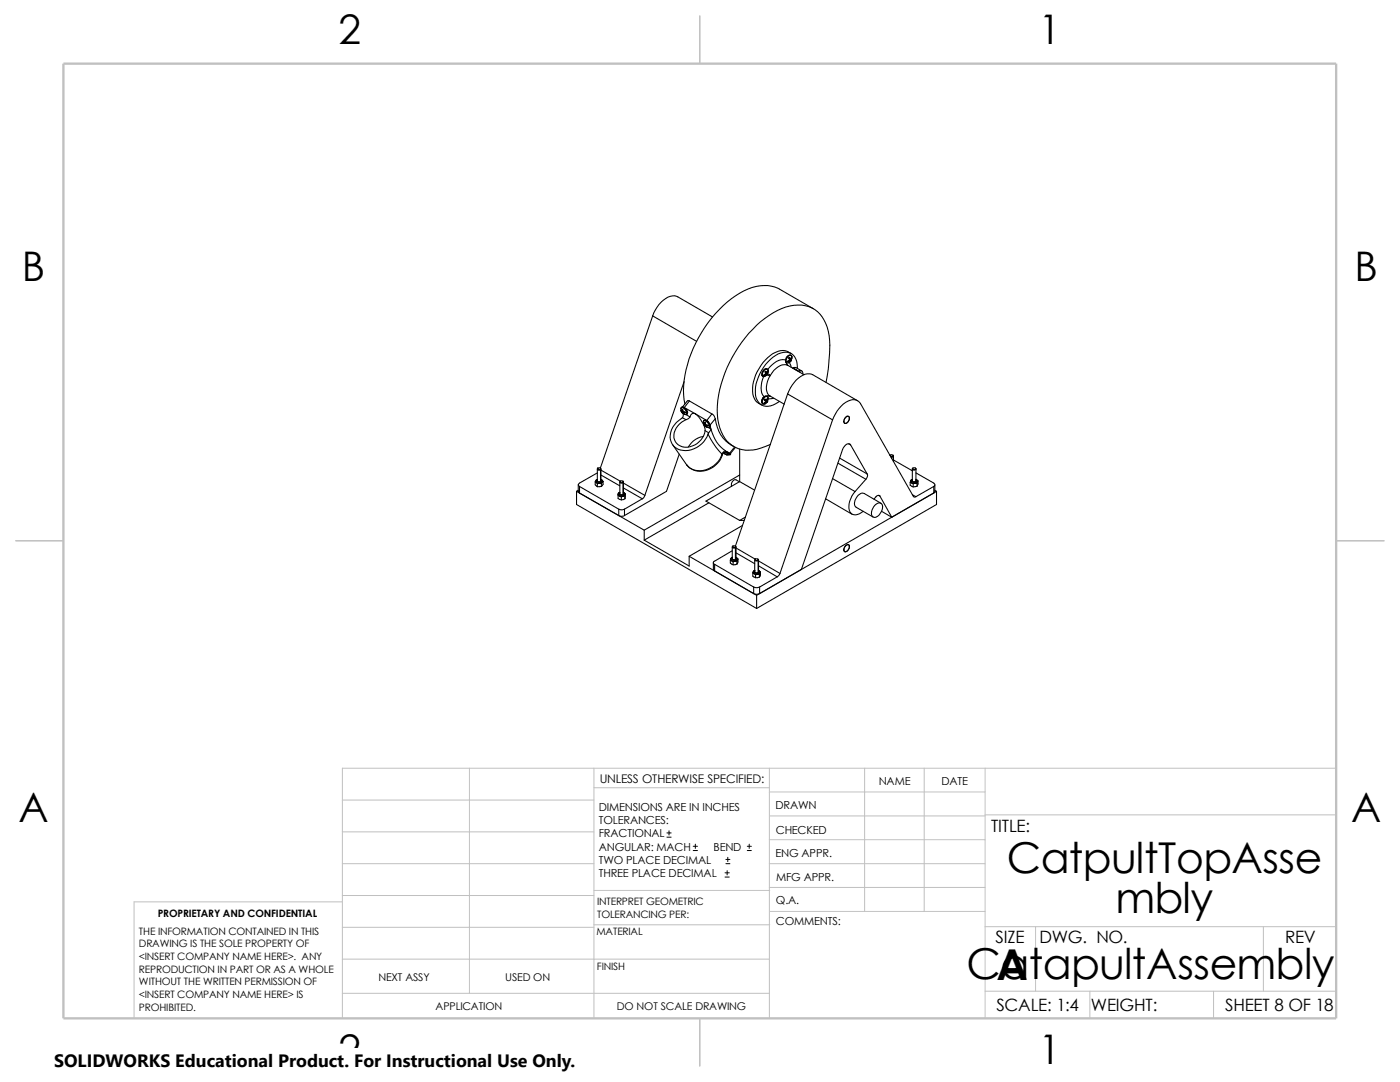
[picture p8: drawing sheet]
<svg xmlns="http://www.w3.org/2000/svg" width="279mm" height="216mm" viewBox="0 0 279 216" stroke-linecap="round" stroke-linejoin="round" font-family="sans-serif">
<g fill="none" stroke="#c0c0c0" stroke-width=".2">
<path d="M68.3 159.6h50.2M93.7 153.3v44.9M118.5 157.2h35M118.5 153.3v49.9M153.5 158h43.1M153.5 153.3v49.9M172.6 153.3v28.6M184.4 153.3v28.6M196.6 153.3v49.9M266.7 153.3h-198.4v49.9M68.3 180h-41.5v23.2M68.3 172.3h50.2"/>
<path d="M68.3 166h50.2M68.3 178.7h50.2M118.5 177.7h35.1M153.5 177.1h43.1M153.5 172.3h43.1M153.5 162.8h43.1M153.5 167.6h43.1M196.6 162.6h70.1M68.3 191.4h85.2M68.3 185h50.2M68.3 198.2h85.2M118.5 184.5h35.1"/>
<path d="M153.6 181.9h43M196.6 184.9h70.1M196.6 197.8h70.1M206.7 184.9v12.9M217.5 197.8v5.4M242.2 197.8v5.4M252.1 184.9v12.9"/>
</g>
<path d="M139.7 3.2v9.5M3.1 107.9h9.6M266.7 107.9h9.5M139.7 203.2v9.5" fill="none" stroke="#c0c0c0" stroke-width=".21"/>
<path d="M12.7 12.7h254v190.5h-254z" fill="none" stroke="#c0c0c0" stroke-width=".47"/>
<g fill="none" stroke="#000" stroke-width=".21">
<path d="M130.3 63a5.7 5.7 0 0 1 3.9-3.9l.4-.1 .7 .2 6.9 4M130.3 63l8.7 5.1M130.3 63l-10.5 30.4M136.5 76.2l-7.8 22.6M152.1 74.9l.2 .2-.2-.2M152.1 74.9h.1M152.1 74.9l.1 .1M152.2 79.5l-.2 .6 .2 .4M152.2 79.5l.3-.4 .5-.1-.4 .1-.4 .4M152.2 79.5h.1M152.2 79.5l-.1 .3a.56 .56 0 0 0 .1 .7M152.3 79.5l-.2 .6 .1 .5"/>
<path d="M152.3 79.5h.1M152.4 79.5l.2 .3M152.4 79.5l-.2 .3a.53 .53 0 0 0 .3 .8l.6-.4M152.4 75.1a3.9 3.9 0 0 0 .1 4.1M152.5 74.9l-.3 .1M152.6 79.8l.2 .2M152.6 79.8l.1-.1 .2 .1M152.7 79.7l.2 .1M152.7 74.2l.2-.1 .1 .2M152.7 74.2l.3 .1M152.7 74.7l.1 .1M152.7 74.2a.38 .38 0 0 1-.2 .6v.1"/>
<path d="M152.8 79.8h.1M152.8 79.8l.4 .1M152.8 74.6l.3 .2M152.8 74.3l.3 .2M152.8 74.6h.1M152.8 74.5l.3 .1M152.8 79.8l.1 .1M152.8 79.8l.4 .2M152.8 74.8l-.3 .1M152.8 74.6v.1M152.9 74.3l.3 .1M152.9 74.8h-.1"/>
<path d="M152.9 79.9l-.1 .2M152.9 79.9l.3 .2M152.9 74.8l-.2-.2 .3 .2M152.9 74.8h.1M153 74.8v.1v-.1M153 74.8h.1M153 74.8l-.4 .3-.4-.1M153 74.3h.1M153 79.1h.1M153 79h.6M153 79.8h.2M153.1 74.8h-.1"/>
<path d="M153.1 79.1l.2 .3M153.1 79.1a.7 .7 0 0 0-.8 .4M153.1 74.8l.5 .3M153.1 73.6a.95 .95 0 0 0-1 1.3M153.1 74.5v.1M153.1 79.5h.1M153.1 74.6v.2M153.2 74.4l-.1 .1M153.2 79.9v.1M153.2 79.8v.1M153.2 74.5l.6 .4M153.2 74.1l.1 .1"/>
<path d="M153.3 73.8h.1M153.2 79.5v.3M153.2 73.8v-.1a1.05 1.05 0 0 0-1.1 1.2M153.2 74.1l-.2 .2M153.2 79.5l-.1 .3h-.2M153.3 79.5l-.2 .7M153.3 73.8v.2M153.3 74l-.1 .5-.2 .4M153.3 74.2l-.1 .2M153.3 73.8l-.1-.1a.96 .96 0 0 0-1 1.3M153.3 73.8l-.1 .3M153.3 79.5l-.1-.3a.55 .55 0 0 0-.8 .3"/>
<path d="M153.6 79l2.9 1.6M153.6 75.1a3.5 3.5 0 0 0-.2 3.7l.2 .2M153.7 79.1h-.6M153.8 74.9l-.2 .2M154.4 79.5l-1.1 .1M156.8 71.8a3.4 3.4 0 0 0-3.2 1.5l-.4 .4M156.8 72.2h.1M156.8 72.2l.2 .1M156.9 72.2h.1M156.9 72.2l.3 .2h.2M156.9 72.3l.3 .6M157 72.4l.3 .5"/>
<path d="M157.2 72.9a2.75 2.75 0 0 0-3.1 1.5l-.3 .5M157.2 72.9l3.2 1.9M157.2 78.6l9 5.2M157.2 78.6l-10.4 30.4M157.2 78.6a5.8 5.8 0 0 1 3.9-4l1.1 .2 9 5.2M157.2 72.1l-.3 .1M157.4 72l.2 .1M157.4 71.4l.3 .1M157.4 71.5l.4 .1M157.5 71.9l.1 .1M157.5 71.9l.2 .2M157.5 71.9l-.3 .2"/>
<path d="M157.5 72.3l.4 1M157.6 71.9h-.1M157.6 71.9l.2 .2M157.6 71.5l-.1 .1 .4 .2M157.6 71.8v.1M157.6 71.8l.3 .1M157.6 72.1h-.4M157.6 71.5l.3 .2M157.6 72l.1 .1M157.6 72v.1M157.7 72.2l-.3 .2M157.7 72.1h.1"/>
<path d="M157.7 72.1v.1M157.7 71.5l.1 .1M157.7 71.5l-.1-.2-.2 .2 .2 .2-.1 .2M157.8 72.1l-.1 .1M157.8 72.1h.1M157.9 71.9l-.1 .2M157.9 70.9a.95 .95 0 0 0-1.1 1.3M157.9 71.8v.1M157.9 70.5a3.1 3.1 0 0 0-3.7 .1 9 9 0 0 0-4 8l.2 .5a2.5 2.5 0 0 0 1.6 1.7M157.9 71.4l.1 .1M157.9 71.7v.1M158 71.1a.6 .6 0 0 0-.6-.2 .6 .6 0 0 0-.4 .6l-.2 .7"/>
<path d="M158 71.4l-.2 .2M158 71.1h.1M158 71.4v.1M158 71.5l-.1 .2M158 71.1v.3M158 71.1l-.1 .8-.5 .5M158 71.1a.6 .6 0 0 0-.6-.1 .6 .6 0 0 0-.4 .5l-.1 .7M158.2 73.4h.1M158.2 73.4l1.2 .7M158.3 73.4h.6l1.1 .6M158.3 73.4l1.1 .7M158.3 73.4h-.1"/>
<path d="M159.1 73.5a2.97 2.97 0 0 0-1.5-3.1 4.2 4.2 0 0 0-4.3 1.8 8.4 8.4 0 0 0-2.4 7.3 2.45 2.45 0 0 0 3.9 1.1l.7-.5M159.6 74l.1 .3M159.6 74a.51 .51 0 0 1 .5 .1 .51 .51 0 0 1 .1 .5M159.6 74l-.2 .1M162.3 61.6l-6.7-3.9a7.9 7.9 0 0 0-8 .8 24.9 24.9 0 0 0-11.2 19.4l.3 2.7M164.8 76.3a28.5 28.5 0 0 0 .5-10.2 6.1 6.1 0 0 0-5.3-5.2 11.8 11.8 0 0 0-8.2 3.2 25.4 25.4 0 0 0-8.7 17.7 8.3 8.3 0 0 0 3 7.1 6.6 6.6 0 0 0 6.6 .2l1.1-.5M115.1 98v2.7l35.9 20.7M115.1 98l13.5 7.8M115.4 96.7v1.3l.3 .4M115.4 97.8l-.3 .2M115.7 97.1l7.8 4.5M115.7 98.4l7.8 4.5"/>
<path d="M115.7 97.1v1.3M118.8 96.1v.6l.4 .4M118.8 96.1l.2 .2M118.9 96.1l.1 .2M118.9 96.1l.3 .3h.7M118.9 96.1l.3-.4-.2 .1 .1 .3 .7 .1M118.9 96l-.1 .1M119 96.3l.6 .1M119 96.3l.2 .2M119.2 95.9v-.1a.37 .37 0 0 0 .4 .3 .37 .37 0 0 0 .3-.3l.1 .1M119.2 95.6l-.3 .5M119.2 94.4l-3.5 2a.35 .35 0 0 0-.3 .3 .35 .35 0 0 0 .3 .4"/>
<path d="M119.2 93.6v2.3M119.2 96.5v.6M119.3 93.4l-.1 .2 .1 .2 .5-.1M119.3 93.4h.1M119.3 93.4h.5l.1 .1-.1 .1M119.3 93.4v.2l.2 .1 .3-.1M119.6 96.4l-.4 .1M119.6 96.4l.4 .1M119.8 93.4l.1 .2-.1 .1M119.8 93.6v.1M119.8 93.7v2.4M119.8 96.2l.2 .2"/>
<path d="M119.8 96.2l.1 .2M119.9 95.7l.4 .4M119.9 95.7l.3 .4M119.9 95.7l.2 .3-.3 .2M119.9 93.6v2.3M119.9 93.8l3.9 2.2M119.9 94.8l3.8 2.1M120 96.4h-.4M120 97.1h-.8M120 96.5v.6M120.2 96.2l-.2 .2M120.2 96.2l-.2 .3"/>
<path d="M120.2 95.9l.2 .2M120.3 96.1l-.1 .1M120.3 96.1l-.4 .3M120.4 96.1v.5l-.4 .5M120.4 96.1l-.2 .1M123.4 98.6l.3 .4M123.4 98.6v.9l.6 .2M123.4 98.9l.3 .1M123.4 98.6v.1a.9 .9 0 0 0 1.2 .1M123.5 98.4l-.1 .2M123.5 98.3l-.1 .3M123.5 98.3h.1"/>
<path d="M123.6 98.3l-.1 .3 .3 .2 .7-.1M123.7 98.5v-.1a.37 .37 0 0 0 .4 .3 .37 .37 0 0 0 .3-.3l.1 .1M123.7 99l.3 .1M123.7 99h.7M123.7 98.3h-.2M123.7 96.2v2.3M123.7 98.3h-.1M123.8 96h.1M123.8 96l-.1 .3 .2 .1 .4-.1M123.8 96v.3h.5M123.8 96h.5v.3M124 99.1v.6"/>
<path d="M124.3 96l.1 .1-.1 .2M124.3 96.3h.1M124.3 96.3v2.4M124.4 99l-.4 .1M124.4 98.3l.4 .3M124.4 98.3l.2 .2-.1 .2M124.4 96.2v2.3M124.4 96.4l4.3 2.4M124.4 97.4l3.8 2.1M124.5 98.7l.1 .2M124.5 98.7l.1 .1M124.5 98.4v.3"/>
<path d="M124.6 98.9l.2-.2-.1 .2-.3 .1M124.6 98.9l-.2 .1M124.7 98.4v1.1M124.7 99.5l-.7 .2M124.7 98.8h-.1M124.8 99.4l-.1 .1M128.2 99.5l-3.6 2.1M128.7 98.8l-.3 .6-.2 .1M134.2 88.7l2.9 4.1M135.6 90.6l-2.6 7.4-8.4 4.9M135.9 81.5v.5M135.9 81.5l.1-.2 .4 .1 .6 .9"/>
<path d="M135.9 81.5h.1M135.9 82h.1M135.9 82l.3 .4 .6 .3M136 81.3l-.1 .2M136 82h.1M136 81.3h.2l.5 .2 .4 .8M136 82l.1 .2M136.1 81.3a1.06 1.06 0 0 1 1 1.3M136.1 81.3l.2-.1 .4 .3 .5 .7M136.1 81.3h-.1M136.1 82v-.3h.2a.32 .32 0 0 0 0 .4 .32 .32 0 0 0 .4 .1v.1M136.1 82h.1"/>
<path d="M136.1 82.2v.1M136.1 82.3l.1 .1M136.2 83.4a4.2 4.2 0 0 0-2.2 4.9 3.3 3.3 0 0 0 4.5 1.2l1.1-.6a4.5 4.5 0 0 0 1.7-2.3M136.2 83.4l.7 .3M136.2 82.4l.2 .1M136.3 82.4l.1 .5-.2 .5M136.3 81.9l-.2 .1M136.3 82.1l-.2 .1M136.3 82.2l-.2 .1M136.4 81.2l.2 .1M136.4 82.4l.1 .2-.1-.1M136.4 82.5h.1"/>
<path d="M136.5 82.2l-.3 .2M136.6 81.3l2.2 1.3M136.6 82.2l-.2 .2M136.7 82.3l-.3 .1M136.9 82.7l.8 .5M136.9 83.7a3.5 3.5 0 0 0-2.3 4.1 2.72 2.72 0 0 0 4.1 1l1.2-1 .6-.9 .2-1M137 82.3h-.3M137 82.3v.3l-.2 .1M137 82.3h.1M137.1 82.6l-.4 .1M137.1 82.3v.3M137.1 82.6h.1"/>
<path d="M137.2 82.2l-.1 .4M137.2 82.1v.1M137.2 80l-1 1.2M137.2 82.2l-.1 .1M137.2 80h.4M137.6 80l-1 1.3M137.6 80l4.5 2.6M137.7 83.2l-.3 .3-.5 .2M138.8 82.6l-.6-.1-.3 .3-.2 .4M138.8 82.6l.9 .9 .7 1.3M138.8 82.6l2.3 1.3M140.4 84.1v.4"/>
<path d="M140.4 84.1l.1-.2 .4 .1 .7 .9M140.4 84.1h.1M140.4 87.1a4.2 4.2 0 0 0-3 2.1M140.4 84.5l.1 .1M140.4 84.5h.1M140.4 84.8l.3 1.1M140.4 84.5l.2 .1M140.4 84.8h.2M140.5 83.9l-.1 .2M140.5 84.6l.3 .5 .5 .2M140.5 83.9l.6 .3 .5 .7M140.5 84.6l.1 .2"/>
<path d="M140.5 84.6h.1M140.5 83.9h.1M140.5 83.9a1.06 1.06 0 0 1 1.2 .9M140.5 83.9l.3-.1 .4 .3 .4 .7M140.6 84.5v.1M140.6 84.8v.1M140.6 84.5l.1-.2 .1 .3M140.6 84.9l.1 .1M140.7 85l.1 .1M140.7 85.9l.7 .5M140.8 84.6v.2M140.8 84.5h-.2"/>
<path d="M140.8 84.5l-.2 .1M140.8 84.6l-.2 .2M140.8 84.8l-.2 .1M140.8 84.8l.4 .1M140.9 85l.1 .2-.2-.1M140.9 85h.1M140.9 84.8l-.2 .2M140.9 85.1h-.1M141.1 83.9l.6 .9M141.1 84.8l-.2 .2M141.2 85.3h.4M141.2 84.9l-.3 .1"/>
<path d="M141.3 86.6l1.6 2.7 1.2 1.3M141.4 85.3l.5 .3M141.4 86.4l-.1 .2M141.6 84.9h.1M141.6 84.9l-.1 .3-.2 .1M141.6 84.9h-.4M141.6 84.9v.4M141.6 85.2v.1M141.6 84.8v.4M141.6 84.8v.1M141.7 84.8h-.1M141.7 84.8l-.1 .4"/>
<path d="M141.7 84.8l.2 .8M141.9 85.6l-.5 .8M141.9 85.6a7.3 7.3 0 0 0 2.9 4.4M142.1 82.6l.4 .3 .2 .7M142.1 82.6l-1 1.3M142.7 83.6a6.8 6.8 0 0 0 3.7 5.5M142.7 83.6l-1 1.2M144.1 90.6a4.6 4.6 0 0 1-6.4 2.8l-.6-.6M144.1 90.6l.1 .1M144.2 90.7a4.5 4.5 0 0 1-6.7 2.6l-.4-.5M144.4 90.3l.2 .2M144.6 90.5l-.2-.2 .5 .4"/>
<path d="M144.7 90.5h-.1M144.7 90.2l.7 .4M144.8 90.2l.6 .3M144.8 90l-.4 .2-.3 .4M144.8 90l.5 .3M144.9 90.2l.6 .3M144.9 90.7h.1M145 90.7h.1M145 90.8h.1M145.1 90.6l-.2 .1M145.1 90.6l-.1 .2M145.1 90.6l.1 .1"/>
<path d="M145.2 90.7l-.2 .1M145.3 90.3l-.7-.1-.4 .5M145.3 90.3l.3 .1M145.4 90.6l.3 .1M145.4 90.6l-.2 .1M145.4 90.5l.4 .1M145.4 90.5v.1M145.5 90.3v.2M145.5 90.5l.3 .1M145.5 90.5h-.1M145.6 90.4l.2 .1M145.7 90.7l-.7 .1"/>
<path d="M145.8 90.5v.1M145.8 90.7h-.1M146.6 89.2l-1 1.2M146.8 89.3l-1 1.2M147.6 96.1l-.7-.3a.9 .9 0 0 0-.9 1.2M147.6 96.1l3 1.7M147.6 89.6v6.5M147.6 96.1l-6.7 3.9 6.7 3.8M147.6 94.8l-19 11M152.2 80.5v.1M152.2 80.6h.5M152.5 80.4l.1 .1"/>
<path d="M152.5 80.4h.1M152.6 80.4v.1M152.6 80.4h.1M152.7 80.2l.2 .1M152.8 80.1l.2 .1M152.8 80v.1M152.8 80.1l-.3 .3M152.9 80.3l-.3 .2M153 80.2h.1M153 80.2l-.1 .1M153.1 80.2h.1M153.1 80.2h-.1"/>
<path d="M153.2 80v.1M153.2 80.1l-.1 .1M164.8 99.5l5.3 3.1M166.2 95.5l4.4 2.6M166.2 83.8l-10.5 30.6M166.2 83.8a6.1 6.1 0 0 1 3.9-4 1.63 1.63 0 0 1 1.6 .8l10.6 18.5 .1 .1 .4-.1M167.2 92.4l5.6 3.2M167.6 91.4l5.5 3.2M168.7 83.4a.46 .46 0 0 1 .8-.2 .99 .99 0 0 1-1 1.3l-.1-.4zM168.9 83.2a.4 .4 0 0 1 .6 0 .99 .99 0 0 1-1 1.3l-.1-.6zM169.4 88.6l.4 .2M169.8 88.8l3.3 5.8"/>
<path d="M169.8 88.8a.77 .77 0 0 0-1.3 .3l-.4 .6-8.2 23.9-8.3 4.8M170.6 98.1a4.2 4.2 0 0 0-1 4.1 1.64 1.64 0 0 0 2.7-.2M172.8 95.6l-2.2 2.5M173.1 94.6a1 1 0 0 1-.3 1M175.3 98.8l.3 .2M175.6 99l2.4 4.2M175.6 99a.51 .51 0 0 0-.8 .1l-.4 .5M177.7 90.8l-.1 .1a.29 .29 0 0 1 .4-.2 .29 .29 0 0 1 .2 .4h-.2M177.7 91.1h.3M178 91.1v.4M178.2 90.8l.1 .2-.1 .1-.4 .1M178.3 91.8l3.8 2.1"/>
<path d="M178.3 91v1.1M181.7 96.2v.6l.5 .4M181.7 96.2l.2 .2M181.7 96.1l.2 .3M181.7 96.1a.82 .82 0 0 0 1.2 .3M181.8 96l-.1 .2M181.9 95.8h-.1M181.9 96.4h.7M181.9 96.4l.3 .1M181.9 95.8l.2 .3h.7M182 95.7l-.3 .4M182 95.7h.1"/>
<path d="M182 95.9l.1-.1a.38 .38 0 0 0 .3 .4 .38 .38 0 0 0 .4-.2v-.1M182.1 95.7h-.1M182.1 98.7l.7 .4M182.1 93.6v2.3M182.1 95.7l-.2 .2 .2 .2h.7M182.1 93.6a.41 .41 0 0 0 .7 0M182.1 93.5a.38 .38 0 0 1 .7 0M182.1 93.5a.34 .34 0 0 0 .3 .2 .34 .34 0 0 0 .4-.2M182.1 93.5v.1M182.2 93.4l-.1 .2M182.2 96.5v.7M182.6 96.4l-.4 .1"/>
<path d="M182.6 96.4h.4M182.7 93.4l.1 .2M182.8 93.5v.1M182.8 96.1l.2-.2-.2-.2a.36 .36 0 0 1 .3 .3 .36 .36 0 0 1-.2 .4M182.8 94.4l3.6 2a.38 .38 0 0 1 .2 .3 .38 .38 0 0 1-.2 .4M182.8 93.6v2.3M182.8 96.1l.1 .3M182.8 95.7l.3 .2v.2M182.9 96.4h-.3M183 97l-.8 .2M183 96.4v.6M183 95.9l.2 .1"/>
<path d="M183.1 96.1l-.2 .3M183.1 96.1l-.1 .3M183.2 96v.6l-.2 .4M183.2 96l-.1 .1M186.4 97.1l-3.6 2M186.4 97.1v1.3M186.4 98.4l-8.4 4.8M186.6 96.7v1.4l-.2 .3M186.6 97.8l.3 .2M186.9 98l-35.9 20.8M186.9 98v2.7l-35.9 20.7M123.5 101.6l.4 .1 .7-.1"/>
<path d="M123.5 101.6v1.3M123.5 102.9a1.05 1.05 0 0 0 1.1 0M124.6 101.6v1.3M128.6 107.8l8.9 5.1v-1.9M128.6 105.8v2M137.5 111l13.5 7.8M141.5 100.3l-12.9 7.5M142.4 112.3v1.4l.2 .2M142.6 112.6l7.8 4.5M142.6 113.9l7.8 4.5M142.6 112.6v1.3M145.8 111.8v.6l.5 .3"/>
<path d="M145.8 111.8l.2 .1M145.8 111.5v.1M145.8 111.6l.2 .3M145.8 111.5v.3M145.8 111.6a.79 .79 0 0 0 1.2 .3M146 111.3l-.1 .1M146 111.9l.7 .1M146 111.9l.3 .2M146 111.3l-.2 .2M146 111.3l-.2 .3M146 111.3v.3l.3 .2 .6-.1M146.1 111.3l-.1 .3 .3 .2 .6-.1"/>
<path d="M146.1 109.9l-3.5 2.1a.33 .33 0 0 0-.2 .3 .33 .33 0 0 0 .2 .3M146.1 111.2l-.1 .1M146.1 109.1v2.4M146.2 111.2l-.2 .1M146.3 109l-.2 .1 .2 .2h.5M146.3 109h.1M146.3 109h.5l-.1 .2M146.3 112.1v.6M146.3 109l-.1 .1 .1 .1h.4M146.7 112l-.4 .1M146.7 112h.4M146.7 109h.1"/>
<path d="M146.7 109.2l.1 .1M146.8 109l.1 .1-.1 .2M146.8 109.3v2.3M146.9 111.2l.3 .4zM146.9 111.3l.1 .2-.1 .2M146.9 109.1v2.3a.38 .38 0 0 1-.4 .3 .38 .38 0 0 1-.4-.3v.1M146.9 109.3l3.8 2.3M146.9 110.3l3.7 2.2M146.9 111.7l.1 .2M147 111.9l-.3 .1M147.1 112.6l-.8 .1M147.1 112v.6"/>
<path d="M147.2 111.4l.1 .1M147.2 111.6l-.2 .3M147.3 111.5l-.2 .5M147.3 111.5v.6l-.2 .5M147.6 103.8h.9M148.2 104.9l-10.7 6.1M148.7 103.2l-1.1 .6M150.2 114.3v.7l.6 .3M150.2 114.3l.3 .2M150.3 114.1l.2 .4M150.3 114.1l-.1 .2M150.4 117.1v1.3"/>
<path d="M150.4 117.1l.4 .2 .8-.2M150.4 118.4l.4 .2 .8-.2M150.5 113.9l-.1 .1M150.5 114.5l.7 .1M150.5 114.5l.3 .2M150.5 113.8l-.2 .3M150.5 113.8l-.1 .2a.64 .64 0 0 0 .4 .6 .64 .64 0 0 0 .7-.1M150.5 113.8h.1M150.6 114.1v-.1v.2l.2 .1 .5-.1M150.6 113.8l-.1 .2 .1 .3 .4 .1 .4-.1M150.6 113.9l-.1 .2 .1 .2h.8M150.6 113.8h-.1"/>
<path d="M150.6 111.7v2.4M150.7 111.6h.1M150.7 111.6l-.1 .2 .1 .1h.6M150.7 111.5l.6 .1a.28 .28 0 0 1-.3 .2 .28 .28 0 0 1-.3-.3zM150.8 111.5l-.1 .1M150.8 114.7v.6M151 118.8v2.6M151.2 114.6l-.4 .1M151.2 111.5l.2 .2-.1 .2M151.2 111.8l.1 .1M151.3 111.9v2.3M151.4 113.8l.3 .4"/>
<path d="M151.4 113.8l.1 .2-.1 .3M151.4 113.9l.1 .2-.1 .2M151.4 111.7v2.4M151.4 111.9l4.3 2.5M151.4 112.9l3.7 2.2M151.4 114.3l.1 .2M151.4 114.1v-.1l-.1 .2M151.5 114.5l-.3 .1M151.6 114.6v.5M151.6 115.1l-.8 .2M151.6 114.6h-.4M151.6 117.1v1.3"/>
<path d="M151.6 114l.2 .1M151.7 114.2l-.2 .3M151.8 114.1l-.2 .5M151.8 114.1v.6l-.2 .4M155.1 115.1l-3.5 2M155.7 114.4l-.6 .7M168.7 109l.2-.2a.4 .4 0 0 1 .6 0 .99 .99 0 0 1-1 1.3l-.1-.4zM168.9 108.8a.4 .4 0 0 1 .6 0 .99 .99 0 0 1-1 1.3l-.1-.6zM174.6 100.8a.81 .81 0 0 1 1.1-.4 .81 .81 0 0 1 .4 1.1 1.87 1.87 0 0 1-1.7 1.7 1.01 1.01 0 0 1-.4-1.4zM175.8 100.4l-3.3-1.9a1.74 1.74 0 0 0-1.9 1.7 .96 .96 0 0 0 .3 1l3.3 2M175.9 102l2.1 1.2"/>
</g>
<g fill="none" stroke="#000" stroke-width=".2">
<path d="M133.1 167h.8M133.1 166.2h.8M133.5 165.8v.8M138.3 169.7h.9M138.3 168.9h.9M138.8 168.4v.9M144.7 175h.8M144.7 174.2h.8M144.9 172.3h.8M144.9 171.5h.8M145.1 173.7v.9M145.2 171.1v.8"/>
<path d="M149.1 169.7h.8M149.1 168.9h.8M149.5 168.4v.9"/>
</g>
<path d="M10.8 209.2h104.1v6.7h-104.1z" fill="#fff"/>
<g font-size="8.5">
<text x="200.9" y="174.1">CatpultTopAsse</text>
<text x="222.6" y="182.2">mbly</text>
<text x="192.9" y="195.3">CatapultAssembly</text>
<text x="198.8" y="195.5">A</text>
</g>
<g font-size="8.1">
<text x="67.6" y="8.8">2</text>
<text x="207.3" y="8.8">1</text>
<text x="4.4" y="56.1">B</text>
<text x="270.3" y="56.1">B</text>
<text x="3.7" y="164.1">A</text>
<text x="269.6" y="164.1">A</text>
<text x="67.6" y="212.3">2</text>
<text x="207.3" y="212.3">1</text>
</g>
<text font-size="3.6" x="10.8" y="213">SOLIDWORKS Educational Product. For Instructional Use Only.</text>
<g font-size="3.4">
<text x="197.8" y="166">TITLE:</text>
<text x="198.7" y="188.1">SIZE</text>
<text x="207.5" y="188.1">DWG. NO.</text>
<text x="256.5" y="188.2">REV</text>
<text x="198.8" y="201.7">SCALE: 1:4</text>
<text x="217.7" y="201.8">WEIGHT:</text>
<text x="244.5" y="201.7">SHEET 8 OF 18</text>
</g>
<text font-size="2.4" x="119.7" y="156.2">UNLESS OTHERWISE SPECIFIED:</text>
<g font-size="2.2">
<text x="119.5" y="161.8">DIMENSIONS ARE IN INCHES</text>
<text x="154.8" y="161.5">DRAWN</text>
<text x="175.4" y="156.7">NAME</text>
<text x="187.9" y="156.7">DATE</text>
<text x="119.5" y="164.4">TOLERANCES:</text>
<text x="119.5" y="167.1">FRACTIONAL</text>
<text x="154.8" y="166.3">CHECKED</text>
<text x="119.5" y="169.8">ANGULAR: MACH</text>
<text x="119.5" y="172.4">TWO PLACE DECIMAL</text>
<text x="142.4" y="169.8">BEND</text>
<text x="154.8" y="171">ENG APPR.</text>
<text x="119.5" y="175">THREE PLACE DECIMAL</text>
<text x="154.9" y="175.7">MFG APPR.</text>
<text x="154.9" y="184.7">COMMENTS:</text>
<text x="154.9" y="180.5">Q.A.</text>
</g>
<g font-size="2.1">
<text x="75.5" y="195.7">NEXT ASSY</text>
<text x="100.8" y="195.7">USED ON</text>
<text x="86.9" y="201.5">APPLICATION</text>
<text x="123.1" y="201.6">DO NOT SCALE DRAWING</text>
</g>
<g font-size="2">
<text x="31.5" y="183">PROPRIETARY AND CONFIDENTIAL</text>
<text x="119.2" y="180.6">INTERPRET GEOMETRIC</text>
<text x="119.2" y="183.1">TOLERANCING PER:</text>
<text x="27.7" y="186.5">THE INFORMATION CONTAINED IN THIS</text>
<text x="27.7" y="189.1">DRAWING IS THE SOLE PROPERTY OF</text>
<text x="27.7" y="191.6">&lt;INSERT COMPANY NAME HERE&gt;. ANY</text>
<text x="119" y="186.6">MATERIAL</text>
<text x="27.7" y="194.1">REPRODUCTION IN PART OR AS A WHOLE</text>
<text x="27.7" y="196.6">WITHOUT THE WRITTEN PERMISSION OF</text>
<text x="119.1" y="193.5">FINISH</text>
<text x="27.7" y="199.1">&lt;INSERT COMPANY NAME HERE&gt; IS</text>
<text x="27.7" y="201.7">PROHIBITED.</text>
</g>
</svg>
